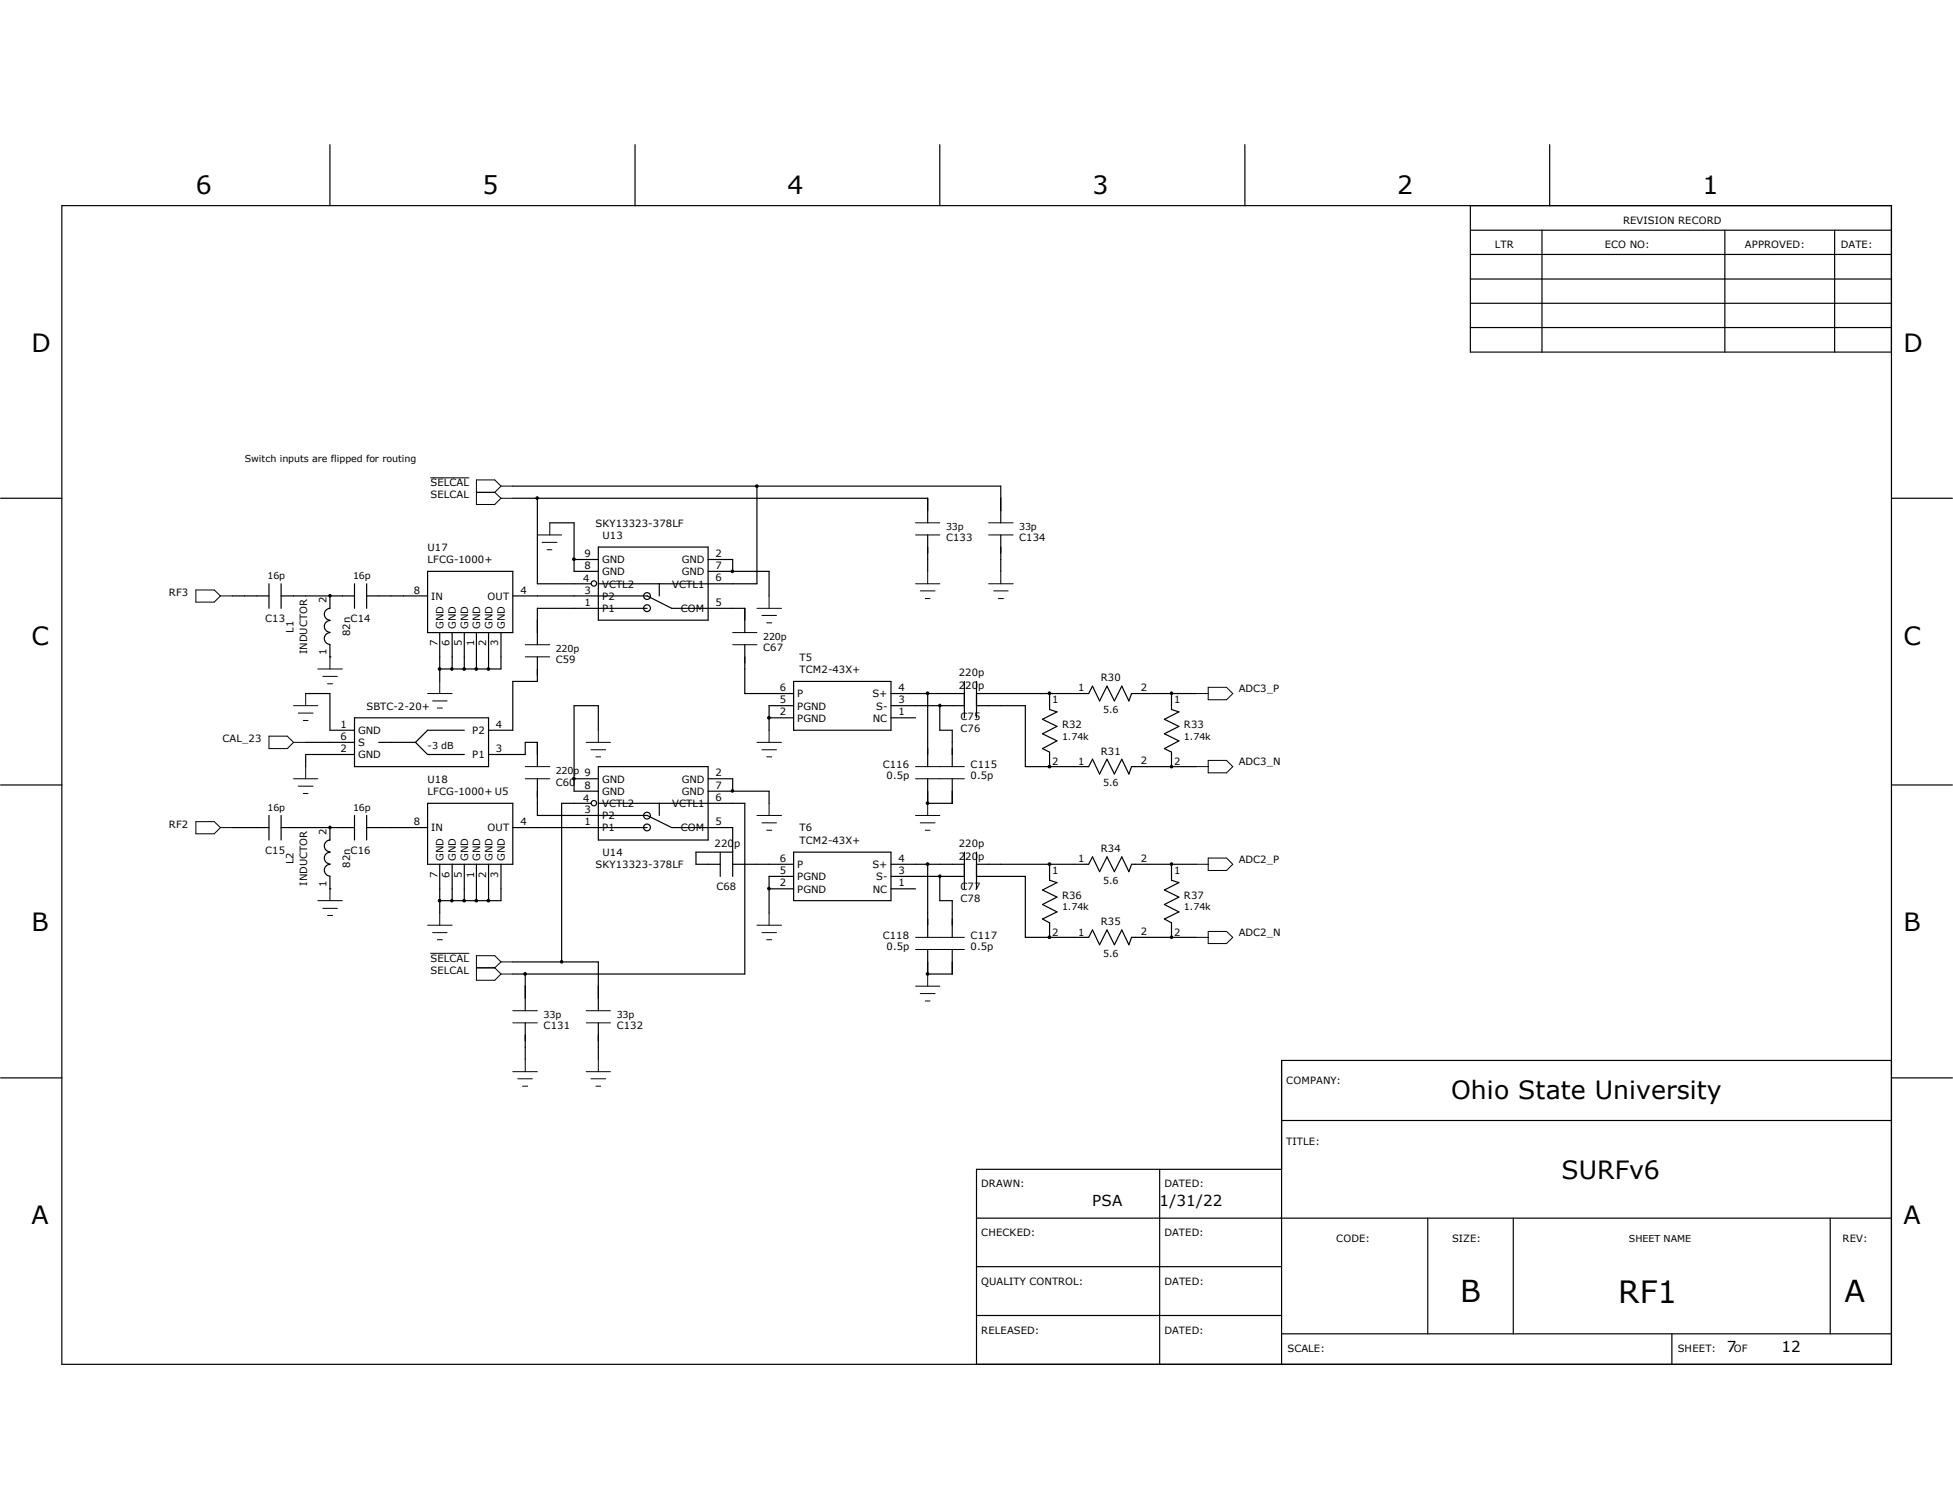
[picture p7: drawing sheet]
<svg xmlns="http://www.w3.org/2000/svg" width="279mm" height="216mm" viewBox="0 0 279 216" stroke-linecap="round" stroke-linejoin="round" font-family="sans-serif">
<g fill="none" stroke="#000" stroke-width=".17">
<path d="M8.8 29.4h261.8v165.8h-261.8zM47.2 20.7v8.7M90.8 20.7v8.7M134.5 20.7v8.7M178.1 20.7v8.7M210.4 32.9h60.2M210.4 36.4h60.2M210.4 29.4v21h60.2M210.4 39.9h60.2M220.6 32.9v17.5M221.7 20.7v8.7M246.8 32.9v17.5"/>
<path d="M262.5 32.9v17.5M210.4 43.4h60.2M210.4 46.9h60.2M.1 71.3h8.7M73.4 71.3h59.3v3.5M73.4 69.6h69.8v5.2M76.9 71.3v12.2h7.6M78.7 74.8h3.4v6.9h3.5M85.6 78.3h15.7v10.4h-15.7zM108.3 69.6v13.9h-22.7M132.7 76.5v5.2M143.2 76.5v5.2"/>
<path d="M270.6 71.3h8.7M33.2 85.3h5.3M38.5 83.5v3.5M40.2 85.3h10.5M40.2 83.5v3.5M43.7 99.2h3.5v5.3h3.5M47.2 90.5a.85 .85 0 0 0-.8 .9 .85 .85 0 0 0 .8 .8M47.2 88.8a.85 .85 0 0 0-.8 .8 .85 .85 0 0 0 .8 .9M47.2 85.3v1.7a.85 .85 0 0 0-.8 .9 .85 .85 0 0 0 .8 .8M47.2 94h.1M47.2 85.3h.1M47.2 92.2v1.8"/>
<path d="M50.7 83.5v3.5M52.5 85.3h8.7M52.5 83.5v3.5M61.2 81.7h12.2v8.8h-12.2zM62.9 90.5v7M64.7 90.5v5.2M66.4 90.5v5.2M68.2 90.5v5.2M69.9 90.5v5.2M71.7 90.5v5.2h-8.8M73.4 85.3h19.2l3.5 1.7h10.5v3.5M76.9 94v3.5h-3.5v7h-3.5"/>
<path d="M82.1 80.1h.1M82.1 80.1h3.5M92.6 87h-15.7v5.2M94.3 83.5v1.8M101.3 80.1h3.5v1.6M101.3 81.7h8.7v3.6M104.8 81.7h.1M106.6 92.2v7h6.9M113.5 97.5h14v7h-14zM127.5 99.2h10.5M132.7 99.2v10.5M138 97.5v5.2"/>
<path d="M139.7 97.5v5.2M139.7 99.2h16l.6-1 1 2.1 1.1-2.1 1 2.1 1.1-2.1 1 2.1 .4-1.1h9.2M150.2 99.2h.1M150.2 99.2v2.3l1 .4-2.1 1 2.1 1-2.1 1.1 2.1 1-2.1 1.1 1.1 .5v2.1M167.6 99.2h.1M167.6 99.2v2.3l1.1 .4-2.1 1 2.1 1-2.1 1.1 2.1 1-2.1 1.1 1 .5v2.1M.1 112.3h8.7M33.2 118.4h5.3M38.5 116.7v3.5M40.2 118.4h10.5M40.2 116.7v3.5M43.7 106.2h7"/>
<path d="M47.2 118.4v1.8a.85 .85 0 0 0-.8 .8 .85 .85 0 0 0 .8 .9M47.2 118.4h.1M50.7 102.7h19.2v7h-19.2zM50.7 116.7v3.5M50.7 107.9h-7v1.8M52.5 118.4h8.7M52.5 116.7v3.5M54.2 106.2h5.2M59.4 106.2l1.8 1.7h5.2M61.2 114.9h12.2v8.8h-12.2zM66.4 104.5h-5.2l-1.8 1.7M69.9 107.9h5.2v-1.7h1.8v3.5"/>
<path d="M73.4 118.4h19.2M76.9 111.4v5.3h15.7l3.5 1.7h8.7v7M82.1 111.4h.1M82.1 111.4h3.5M84.5 114.9h-4.2v22.7M85.6 109.7h15.7v10.5h-15.7zM85.6 104.5v-3.5h-3.5v12.2h3.5M85.6 114.9h21v24.5h-33.2M94.3 114.9v1.8M101.3 111.4h3.5v1.8M101.3 113.2h8.7v1.7M104.8 113.2h.1"/>
<path d="M110 102.7h.1M110 102.7h3.5M113.5 101h-3.5v3.5M127.5 102.7h3.5M127.5 101h10.5M132.7 114.9h.1M132.7 111.4v3.5M134.5 101h.1M134.5 101v3.5h1.7v5.2M136.2 111.4v3.5h-3.5M139.7 101h7v8.7h9l.6-1.1 1 2.1 1.1-2.1 1 2.1 1.1-2.1 1 2.1 .4-1h9.2M150.2 109.7h.1"/>
<path d="M167.6 109.7h.1M270.6 112.3h8.7M47.2 123.7a.85 .85 0 0 0-.8 .8 .85 .85 0 0 0 .8 .8M47.2 122v-.1a.85 .85 0 0 0-.8 .9 .85 .85 0 0 0 .8 .8M47.2 127.2h.1M47.2 125.4v1.8M62.9 123.7v6.9M64.7 123.7v5.2M66.4 123.7v5.2M68.2 123.7v5.2M69.9 123.7v5.2M71.7 123.7v5.2h-8.8"/>
<path d="M73.4 137.6h12.2v7M75.1 139.4v5.2M103 121.9v3.5M104.8 121.9h-5.2v1.8h3.4M104.8 123.7h8.7M110 127.2h.1M110 127.2h3.5M113.5 121.9h14v7h-14zM113.5 125.4h-3.5v5.2M127.5 127.2h3.5M127.5 125.4h10.5M127.5 123.7h10.5"/>
<path d="M132.7 139.4h.1M132.7 123.7v10.4M132.7 135.8v3.6M134.5 125.4h.1M134.5 125.4v3.5h1.7v5.2M136.2 135.8v3.6h-3.5M138 121.9v5.3M139.7 121.9v5.3M139.7 125.4h7v8.7h9l.6-1 1 2.1 1.1-2.1 1 2.1 1.1-2.1 1 2.1 .4-1.1h9.2M139.7 123.7h16l.6-1.1 1 2.1 1.1-2.1 1 2.1 1.1-2.1 1 2.1 .4-1h9.2M150.2 123.7h.1M150.2 134.1h.1"/>
<path d="M150.2 123.7v2.2l1 .4-2.1 1 2.1 1.1-2.1 1 2.1 1.1-2.1 1 1.1 .5v2.1M167.6 123.7h.1M167.6 134.1h.1M167.6 123.7v2.2l1.1 .4-2.1 1 2.1 1.1-2.1 1 2.1 1.1-2.1 1 1 .5v2.1M.1 154.2h8.7M75.1 146.3v5.3M85.6 146.3v5.3M270.6 151.7h-87.3v43.5M270.6 154.2h8.7M139.7 174.3h130.9M165.9 167.3v27.9M183.3 160.3h87.3"/>
<path d="M183.3 167.3h-43.6v27.9M204.3 174.3v16.5M216.5 174.3v16.5M261.8 174.3v16.5M139.7 181.2h43.6M139.7 188.2h43.6M183.3 190.8h87.3M239.2 190.8v4.4"/>
<circle cx="85" cy="83.5" r=".38"/>
<circle cx="92.6" cy="85.3" r=".49"/>
<circle cx="92.6" cy="87" r=".49"/>
<circle cx="85" cy="114.9" r=".38"/>
<circle cx="92.6" cy="116.7" r=".49"/>
<circle cx="92.6" cy="118.4" r=".49"/>
</g>
<g fill="none" stroke="#000" stroke-width=".14">
<path d="M61.6 68.4h5.5M68.2 70.4h2.6M70.8 70.4l.9 .9M71.7 71.3h1.7M71.7 69.6l-.9-.9h-2.6v3.5h2.6l.9-.9M71.7 69.6h1.7M71.7 69.6l-.9 .8M76.9 76.5h3.4M77.6 77.6h2.1M78.3 78.7h.7M78.7 74.8v1.7M131 76.5h3.5"/>
<path d="M131 74.8h3.5M141.4 76.5h3.5M141.4 74.8h3.5M28 84.4h2.6l.9 .9-.9 .8h-2.6zM31.5 85.3h1.7M43.7 99.2v1.8M45.5 95.7h3.5M46.2 96.8h2.1M46.9 97.8h.7M47.2 94v1.7M61.2 99.2h3.5M62.9 97.5v1.7"/>
<path d="M75.1 94h3.6M75.1 92.2h3.6M104.8 92.2h3.5M104.8 90.5h3.5M108.3 87h3.5M109 88.1h2.1M109.7 89.1h.7M110 85.3v1.7M131 83.5h3.5M131.7 84.5h2.1M132.4 85.6h.7M132.7 81.7v1.8"/>
<path d="M141.4 83.5h3.5M142.2 84.5h2M142.8 85.6h.8M143.2 81.7v1.8M171.1 99.2h1.7M172.8 98.3h2.7l.9 .9-.9 .9h-2.7zM28 117.6h2.6l.9 .8-.9 .9h-2.6zM31.5 118.4h1.7M38.5 105.3h2.6l.9 .9-.9 .9h-2.6zM42 111.4h3.5M42 106.2h1.7M42 101h3.5"/>
<path d="M42.7 102h2.1M42.7 112.5h2.1M43.4 103.1h.7M43.4 113.5h.7M43.7 109.7v1.7M61.9 100.3h2.1M62.6 101.3h.7M75.1 111.4h3.6M75.1 109.7h3.6M83.9 106.2h3.4M84.5 107.3h2.2M85.3 108.3h.6"/>
<path d="M85.6 104.5v1.7M108.3 106.2h3.5M108.3 116.7h3.5M109 107.3h2.1M109 117.7h2.1M109.7 108.3h.7M109.7 118.8h.7M110 104.5v1.7M110 114.9v1.8M131 111.4h7M131 109.7h7M131 116.7h3.5"/>
<path d="M131.7 117.7h2.1M132.4 118.8h.7M132.7 114.9v1.8M171.1 109.7h1.7M172.8 108.8h2.7l.9 .9-.9 .9h-2.7zM45.5 128.9h3.5M46.2 130h2.1M46.9 131h.7M47.2 127.2v1.7M61.2 132.4h3.5M61.6 136.4h5.5M61.9 133.4h2.1"/>
<path d="M62.6 134.5h.7M62.9 130.6v1.8M68.2 138.5h2.6M70.8 138.5l.9 .9M71.7 137.6l-.9-.9h-2.6v3.6h2.6l.9-.9M71.7 137.6h1.7M71.7 137.6l-.9 .9M71.7 139.4h1.7M108.3 132.4h3.5M109 133.4h2.1M109.7 134.5h.7M110 130.6v1.8"/>
<path d="M131 134.1h7M131 135.8h7M132.7 139.4v1.7M171.1 134.1h1.7M171.1 123.7h1.7M172.8 122.8h2.7l.9 .9-.9 .8h-2.7zM172.8 133.3h2.7l.9 .8-.9 .9h-2.7zM73.4 146.3h3.5M73.4 144.6h3.5M73.4 153.3h3.5M74.1 154.3h2.1M74.8 155.4h.7"/>
<path d="M75.1 151.6v1.7M83.9 146.3h3.4M83.9 144.6h3.4M83.9 153.3h3.4M84.5 154.3h2.2M85.3 155.4h.6M85.6 151.6v1.7M131 141.1h3.5M131.7 142.2h2.1M132.4 143.2h.7"/>
</g>
<g fill="#000" stroke="#000" stroke-width=".14">
<circle cx="76.9" cy="71.3" r=".19"/>
<circle cx="108.3" cy="69.6" r=".19"/>
<circle cx="47.2" cy="85.2" r=".18"/>
<circle cx="62.9" cy="95.7" r=".19"/>
<circle cx="64.6" cy="95.7" r=".18"/>
<circle cx="66.4" cy="95.7" r=".19"/>
<circle cx="68.1" cy="95.7" r=".19"/>
<circle cx="69.9" cy="95.7" r=".19"/>
<circle cx="82.1" cy="80" r=".19"/>
<circle cx="104.8" cy="81.7" r=".18"/>
<circle cx="132.7" cy="99.2" r=".19"/>
<circle cx="150.1" cy="99.2" r=".19"/>
<circle cx="167.6" cy="99.2" r=".18"/>
<circle cx="47.2" cy="118.4" r=".18"/>
<circle cx="82.1" cy="111.4" r=".19"/>
<circle cx="104.8" cy="113.1" r=".18"/>
<circle cx="110" cy="102.7" r=".19"/>
<circle cx="132.7" cy="114.9" r=".19"/>
<circle cx="134.4" cy="100.9" r=".18"/>
<circle cx="150.1" cy="109.7" r=".19"/>
<circle cx="167.6" cy="109.7" r=".18"/>
<circle cx="62.9" cy="128.9" r=".19"/>
<circle cx="64.6" cy="128.9" r=".18"/>
<circle cx="66.4" cy="128.9" r=".19"/>
<circle cx="68.1" cy="128.9" r=".19"/>
<circle cx="69.9" cy="128.9" r=".19"/>
<circle cx="75.1" cy="139.3" r=".19"/>
<circle cx="80.3" cy="137.6" r=".18"/>
<circle cx="110" cy="127.1" r=".19"/>
<circle cx="132.7" cy="123.6" r=".19"/>
<circle cx="132.7" cy="139.3" r=".19"/>
<circle cx="134.4" cy="125.4" r=".18"/>
<circle cx="150.1" cy="123.6" r=".19"/>
<circle cx="150.1" cy="134.1" r=".19"/>
<circle cx="167.6" cy="123.6" r=".18"/>
<circle cx="167.6" cy="134.1" r=".18"/>
</g>
<text font-size="4.4" x="231.5" y="186.4">RF1</text>
<g font-size="4.3">
<text x="208.9" y="186.4">B</text>
<text x="263.9" y="186.4">A</text>
</g>
<g font-size="3.6">
<text x="28" y="27.7">6</text>
<text x="69" y="27.7">5</text>
<text x="112.6" y="27.7">4</text>
<text x="156.3" y="27.7">3</text>
<text x="199.9" y="27.7">2</text>
<text x="243.5" y="27.7">1</text>
<text x="4.5" y="50.4">D</text>
<text x="272.3" y="50.4">D</text>
<text x="4.5" y="92.2">C</text>
<text x="272.3" y="92.2">C</text>
<text x="4.5" y="133.3">B</text>
<text x="272.3" y="133.3">B</text>
<text x="207.6" y="157.3">Ohio State University</text>
<text x="223.4" y="168.7">SURFv6</text>
<text x="4.5" y="175.1">A</text>
<text x="272.3" y="175.1">A</text>
</g>
<g font-size="2.2">
<text x="156.3" y="172.5">PSA</text>
<text x="165.9" y="172.5">1/31/22</text>
<text x="247" y="193.4">7</text>
<text x="254.9" y="193.4">12</text>
</g>
<g font-size="1.4">
<text x="213.9" y="35.5">LTR</text>
<text x="229.6" y="35.5">ECO NO:</text>
<text x="232.2" y="32">REVISION RECORD</text>
<text x="249.6" y="35.5">APPROVED:</text>
<text x="263.4" y="35.5">DATE:</text>
<text x="35" y="66.1">Switch inputs are flipped for routing</text>
<text x="61.6" y="71.3">SELCAL</text>
<text x="61.6" y="69.6">SELCAL</text>
<text x="85.2" y="75.4">SKY13323-378LF</text>
<text x="86.2" y="77.1">U13</text>
<text x="135.3" y="77.5">C133</text>
<text x="135.3" y="75.9">33p</text>
<text x="145.8" y="77.5">C134</text>
<text x="145.8" y="75.9">33p</text>
<text x="38.3" y="82.8">16p</text>
<text x="50.5" y="82.8">16p</text>
<text x="61.2" y="78.8">U17</text>
<text x="61.2" y="80.6">LFCG-1000+</text>
<text x="83.4" y="83.3">4</text>
<text x="83.6" y="81.4">8</text>
<text x="83.6" y="79.7">9</text>
<text x="86.1" y="82.3">GND</text>
<text x="86.1" y="80.6">GND</text>
<text x="97.5" y="80.6">GND</text>
<text x="97.5" y="82.3">GND</text>
<text x="102.4" y="79.7">2</text>
<text x="102.4" y="83.1">6</text>
<text x="102.4" y="81.4">7</text>
<text x="24.2" y="85.3">RF3</text>
<text x="37.9" y="89">C13</text>
<text x="46.7" y="86.3" transform="rotate(-90 46.7 86.3)">2</text>
<text x="50.2" y="89">C14</text>
<text x="59.2" y="84.9">8</text>
<text x="61.7" y="85.8">IN</text>
<text x="63.5" y="90" transform="rotate(-90 63.5 90)">GND</text>
<text x="65.2" y="90" transform="rotate(-90 65.2 90)">GND</text>
<text x="67" y="90" transform="rotate(-90 67 90)">GND</text>
<text x="68.7" y="90" transform="rotate(-90 68.7 90)">GND</text>
<text x="69.8" y="85.8">OUT</text>
<text x="70.4" y="90" transform="rotate(-90 70.4 90)">GND</text>
<text x="72.2" y="90" transform="rotate(-90 72.2 90)">GND</text>
<text x="74.5" y="84.9">4</text>
<text x="83.6" y="86.7">1</text>
<text x="83.6" y="84.9">3</text>
<text x="86.1" y="87.6">P1</text>
<text x="86.1" y="85.8">P2</text>
<text x="86.1" y="84.1">VCTL2</text>
<text x="96.2" y="84.1">VCTL1</text>
<text x="97.4" y="87.6">COM</text>
<text x="102.4" y="86.7">5</text>
<text x="42" y="90.5" transform="rotate(-90 42 90.5)">L1</text>
<text x="43.9" y="93.6" transform="rotate(-90 43.9 93.6)">INDUCTOR</text>
<text x="46.7" y="93.7" transform="rotate(-90 46.7 93.7)">1</text>
<text x="50.1" y="91" transform="rotate(-90 50.1 91)">82n</text>
<text x="62.6" y="92.5" transform="rotate(-90 62.6 92.5)">7</text>
<text x="64.3" y="92.5" transform="rotate(-90 64.3 92.5)">6</text>
<text x="66.1" y="92.5" transform="rotate(-90 66.1 92.5)">5</text>
<text x="67.8" y="92.5" transform="rotate(-90 67.8 92.5)">1</text>
<text x="69.6" y="92.5" transform="rotate(-90 69.6 92.5)">2</text>
<text x="71.3" y="92.5" transform="rotate(-90 71.3 92.5)">3</text>
<text x="79.5" y="94.9">C59</text>
<text x="79.5" y="93.3">220p</text>
<text x="109.2" y="93.2">C67</text>
<text x="109.2" y="91.5">220p</text>
<text x="114.4" y="94.5">T5</text>
<text x="52.5" y="101.5">SBTC-2-20+</text>
<text x="111.5" y="100.6">5</text>
<text x="111.5" y="98.9">6</text>
<text x="114" y="101.5">PGND</text>
<text x="114" y="99.8">P</text>
<text x="114.4" y="96.3">TCM2-43X+</text>
<text x="124.8" y="99.8">S+</text>
<text x="125.3" y="101.5">S-</text>
<text x="128.5" y="100.6">3</text>
<text x="128.5" y="98.9">4</text>
<text x="137.2" y="96.8">220p</text>
<text x="137.2" y="98.5">220p</text>
<text x="150.5" y="100.6">1</text>
<text x="154.3" y="98.9">1</text>
<text x="157.5" y="97.5">R30</text>
<text x="157.8" y="102">5.6</text>
<text x="163.2" y="98.9">2</text>
<text x="168" y="100.6">1</text>
<text x="177.2" y="99.1">ADC3_P</text>
<text x="31.8" y="106.2">CAL_23</text>
<text x="48.7" y="104.1">1</text>
<text x="48.7" y="107.6">2</text>
<text x="48.7" y="105.9">6</text>
<text x="51.2" y="105">GND</text>
<text x="51.2" y="106.8">S</text>
<text x="61.2" y="107.2">-3 dB</text>
<text x="67.6" y="105">P2</text>
<text x="71" y="107.6">3</text>
<text x="71" y="104.1">4</text>
<text x="111.5" y="102.4">2</text>
<text x="114" y="103.3">PGND</text>
<text x="124.9" y="103.3">NC</text>
<text x="128.5" y="102.4">1</text>
<text x="137.4" y="103">C75</text>
<text x="137.4" y="104.7">C76</text>
<text x="151.9" y="104.1">R32</text>
<text x="151.9" y="105.8">1.74k</text>
<text x="157.5" y="107.9">R31</text>
<text x="169.4" y="104.1">R33</text>
<text x="169.4" y="105.8">1.74k</text>
<text x="51.2" y="108.5">GND</text>
<text x="61.2" y="112">U18</text>
<text x="61.2" y="113.7">LFCG-1000+ U5</text>
<text x="67.6" y="108.5">P1</text>
<text x="79.5" y="112.4">C60</text>
<text x="79.5" y="110.7">220p 9</text>
<text x="83.6" y="112.8">8</text>
<text x="86.1" y="113.7">GND</text>
<text x="86.1" y="112">GND</text>
<text x="97.5" y="112">GND</text>
<text x="97.5" y="113.7">GND</text>
<text x="102.4" y="111.1">2</text>
<text x="102.4" y="112.8">7</text>
<text x="126.3" y="109.9">C116</text>
<text x="126.8" y="111.5">0.5p</text>
<text x="138.9" y="109.9">C115</text>
<text x="138.9" y="111.5">0.5p</text>
<text x="150.5" y="109.4">2</text>
<text x="154.3" y="109.4">1</text>
<text x="157.8" y="112.4">5.6</text>
<text x="163.2" y="109.3">2</text>
<text x="168" y="109.4">2</text>
<text x="177.2" y="109.5">ADC3_N</text>
<text x="24.2" y="118.4">RF2</text>
<text x="38.3" y="116">16p</text>
<text x="46.7" y="119.5" transform="rotate(-90 46.7 119.5)">2</text>
<text x="50.5" y="116">16p</text>
<text x="59.2" y="118.1">8</text>
<text x="61.7" y="119">IN</text>
<text x="69.8" y="119">OUT</text>
<text x="74.5" y="118.1">4</text>
<text x="83.4" y="114.7">4</text>
<text x="83.6" y="118.1">1</text>
<text x="83.6" y="116.3">3</text>
<text x="86.1" y="119">P1</text>
<text x="86.1" y="117.2">P2</text>
<text x="86.1" y="115.5">VCTL2</text>
<text x="96.2" y="115.5">VCTL1</text>
<text x="97.4" y="119">COM</text>
<text x="102.4" y="118.1">5</text>
<text x="102.4" y="114.6">6</text>
<text x="114.4" y="119">T6</text>
<text x="37.9" y="122.1">C15</text>
<text x="42" y="123.7" transform="rotate(-90 42 123.7)">L2</text>
<text x="50.1" y="124.2" transform="rotate(-90 50.1 124.2)">82n</text>
<text x="50.2" y="122.1">C16</text>
<text x="62.6" y="125.6" transform="rotate(-90 62.6 125.6)">7</text>
<text x="63.5" y="123.1" transform="rotate(-90 63.5 123.1)">GND</text>
<text x="64.3" y="125.6" transform="rotate(-90 64.3 125.6)">6</text>
<text x="65.2" y="123.1" transform="rotate(-90 65.2 123.1)">GND</text>
<text x="66.1" y="125.6" transform="rotate(-90 66.1 125.6)">5</text>
<text x="67" y="123.1" transform="rotate(-90 67 123.1)">GND</text>
<text x="67.8" y="125.6" transform="rotate(-90 67.8 125.6)">1</text>
<text x="68.7" y="123.1" transform="rotate(-90 68.7 123.1)">GND</text>
<text x="69.6" y="125.6" transform="rotate(-90 69.6 125.6)">2</text>
<text x="70.4" y="123.1" transform="rotate(-90 70.4 123.1)">GND</text>
<text x="71.3" y="125.6" transform="rotate(-90 71.3 125.6)">3</text>
<text x="72.2" y="123.1" transform="rotate(-90 72.2 123.1)">GND</text>
<text x="85.2" y="124.2">SKY13323-378LF</text>
<text x="86.2" y="122.5">U14</text>
<text x="102.2" y="121.2">220p</text>
<text x="111.5" y="125.1">5</text>
<text x="111.5" y="123.3">6</text>
<text x="114" y="125.9">PGND</text>
<text x="114" y="124.2">P</text>
<text x="114.4" y="120.7">TCM2-43X+</text>
<text x="124.8" y="124.2">S+</text>
<text x="125.3" y="125.9">S-</text>
<text x="128.5" y="125.1">3</text>
<text x="128.5" y="123.3">4</text>
<text x="137.2" y="121.2">220p</text>
<text x="137.2" y="123">220p</text>
<text x="150.5" y="125.1">1</text>
<text x="154.3" y="123.4">1</text>
<text x="157.5" y="121.9">R34</text>
<text x="163.2" y="123.3">2</text>
<text x="168" y="125.1">1</text>
<text x="177.2" y="123.5">ADC2_P</text>
<text x="43.9" y="126.7" transform="rotate(-90 43.9 126.7)">INDUCTOR</text>
<text x="46.7" y="126.9" transform="rotate(-90 46.7 126.9)">1</text>
<text x="102.5" y="127.4">C68</text>
<text x="111.5" y="126.8">2</text>
<text x="114" y="127.7">PGND</text>
<text x="124.9" y="127.7">NC</text>
<text x="128.5" y="126.8">1</text>
<text x="137.4" y="127.4">C77</text>
<text x="137.4" y="129.1">C78</text>
<text x="151.9" y="128.6">R36</text>
<text x="151.9" y="130.3">1.74k</text>
<text x="157.8" y="126.4">5.6</text>
<text x="169.4" y="128.6">R37</text>
<text x="169.4" y="130.3">1.74k</text>
<text x="61.6" y="137.6">SELCAL</text>
<text x="126.3" y="134.3">C118</text>
<text x="126.8" y="135.9">0.5p</text>
<text x="138.9" y="134.3">C117</text>
<text x="138.9" y="135.9">0.5p</text>
<text x="150.5" y="133.9">2</text>
<text x="154.3" y="133.9">1</text>
<text x="157.5" y="132.4">R35</text>
<text x="157.8" y="136.9">5.6</text>
<text x="163.2" y="133.8">2</text>
<text x="168" y="133.9">2</text>
<text x="177.2" y="133.9">ADC2_N</text>
<text x="61.6" y="139.4">SELCAL</text>
<text x="77.8" y="147.3">C131</text>
<text x="77.8" y="145.6">33p</text>
<text x="88.2" y="147.3">C132</text>
<text x="88.2" y="145.6">33p</text>
<text x="184" y="155.1">COMPANY:</text>
<text x="184" y="163.8">TITLE:</text>
<text x="140.4" y="169.9">DRAWN:</text>
<text x="166.6" y="169.9">DATED:</text>
<text x="140.4" y="176.9">CHECKED:</text>
<text x="166.6" y="176.9">DATED:</text>
<text x="191.2" y="177.8">CODE:</text>
<text x="207.7" y="177.8">SIZE:</text>
<text x="233" y="177.8">SHEET NAME</text>
<text x="263.6" y="177.8">REV:</text>
<text x="140.4" y="183.9">QUALITY CONTROL:</text>
<text x="166.6" y="183.9">DATED:</text>
<text x="140.4" y="190.8">RELEASED:</text>
<text x="166.6" y="190.8">DATED:</text>
<text x="184.2" y="193.5">SCALE:</text>
<text x="240" y="193.5">SHEET:</text>
<text x="248" y="193.5">OF</text>
</g>
</svg>
